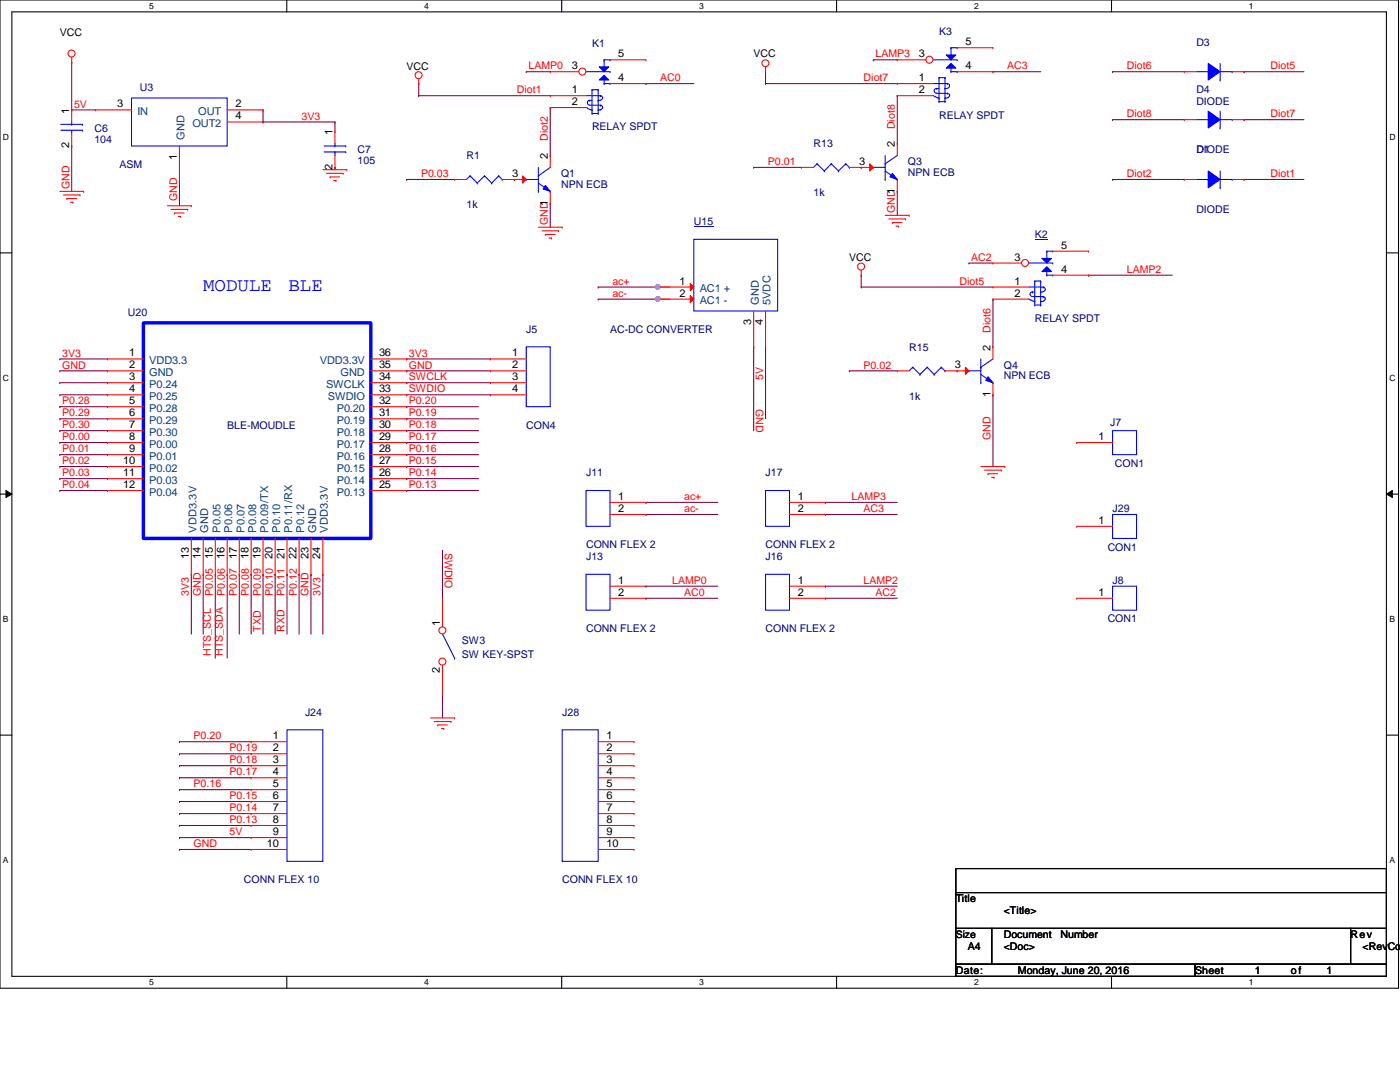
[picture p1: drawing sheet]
<svg xmlns="http://www.w3.org/2000/svg" width="279mm" height="216mm" viewBox="0 0 279 216" stroke-linecap="round" stroke-linejoin="round" font-family="sans-serif">
<path d="M0 0h279.1v197.2h-279.1zM2.4 2.4h274.3v192.4h-274.3z" fill="none" stroke="#000" stroke-width=".21"/>
<g fill="#fff">
<path d="M29.8 .3h.9v1.9h-.9z"/>
<path d="M29.8 195.1h.9v1.9h-.9z"/>
</g>
<path d="M57.2 0v2.4M57.2 194.8v2.4" fill="none" stroke="#000" stroke-width=".21"/>
<g fill="#fff">
<path d="M84.7 .3h.9v1.9h-.9z"/>
<path d="M84.7 195.1h.9v1.9h-.9z"/>
</g>
<path d="M112.1 0v2.4M112.1 194.8v2.4" fill="none" stroke="#000" stroke-width=".21"/>
<g fill="#fff">
<path d="M139.5 .3h1v1.9h-1z"/>
<path d="M139.5 195.1h1v1.9h-1z"/>
</g>
<path d="M167 0v2.4M167 194.8v2.4" fill="none" stroke="#000" stroke-width=".21"/>
<g fill="#fff">
<path d="M194.4 .3h.9v1.9h-.9z"/>
<path d="M194.4 195.1h.9v1.9h-.9z"/>
</g>
<path d="M221.8 0v2.4M221.8 194.8v2.4" fill="none" stroke="#000" stroke-width=".21"/>
<g fill="#fff">
<path d="M249.3 .3h.9v1.9h-.9z"/>
<path d="M249.3 195.1h.9v1.9h-.9z"/>
<path d="M.6 26.4h1.2v1.9h-1.2z"/>
<path d="M277.3 26.4h1.2v1.9h-1.2z"/>
<path d="M.6 74.5h1.2v1.9h-1.2z"/>
<path d="M277.3 74.5h1.2v1.9h-1.2z"/>
</g>
<path d="M0 50.5h2.4M276.7 50.5h2.4" fill="none" stroke="#000" stroke-width=".21"/>
<g fill="#fff">
<path d="M.6 122.6h1.1v1.9h-1.1z"/>
<path d="M277.3 122.6h1.1v1.9h-1.1z"/>
</g>
<path d="M0 98.6h2.4M276.7 98.6h2.4" fill="none" stroke="#000" stroke-width=".21"/>
<path d="M1.2 97.9l1.2 .7-1.2 .7zM276.7 98.6l1.2-.7v1.4z" fill="#000"/>
<path d="M1.2 97.9l1.2 .7-1.2 .7zM276.7 98.6l1.2-.7v1.4z" fill="none" stroke="#000" stroke-width=".2"/>
<g fill="#fff">
<path d="M.6 170.7h1.1v1.9h-1.1z"/>
<path d="M277.3 170.7h1.1v1.9h-1.1z"/>
</g>
<path d="M0 146.7h2.4M276.7 146.7h2.4" fill="none" stroke="#000" stroke-width=".21"/>
<g fill="none" stroke="#800040" stroke-width=".21">
<path d="M14.3 12.4h.1M14.3 12.4v9.5M83.6 16.7h.1M83.6 19.1h.1M83.6 16.7v2.4M83.6 19.1h26.2M105 14.3h.1M105 14.3h4.8M128.9 16.7h.1M128.9 16.7h9.6M14.3 29.1h.1M14.3 21.9h.1"/>
<path d="M14.3 29.1v9.1M14.3 21.9h4.8M35.8 36.3h.1M35.8 36.3v4.8M52.5 21.9h.1M52.5 24.3h.1M52.5 21.9v2.4M52.5 24.3h14.3M66.8 33.4h.1M66.8 24.3h.1M66.8 24.3v1.9M66.8 33.4v.5"/>
<path d="M81.2 35.8h.1M81.2 35.8h9.5M109.8 21.5h.1M109.8 21.5v9.5M109.8 40.6h.1M109.8 40.6v4.7M119.4 59.7h.1M119.4 59.7h11.9"/>
</g>
<circle cx="131.3" cy="59.6" r=".47" fill="#f0f"/>
<circle cx="131.3" cy="59.6" r=".47" fill="none" stroke="#f0f" stroke-width=".21"/>
<path d="M119.4 57.3h.1M119.4 57.3h11.9" fill="none" stroke="#800040" stroke-width=".21"/>
<circle cx="131.3" cy="57.3" r=".46" fill="#f0f"/>
<circle cx="131.3" cy="57.3" r=".46" fill="none" stroke="#f0f" stroke-width=".21"/>
<g fill="none" stroke="#800040" stroke-width=".21">
<path d="M152.8 14.3h.1M152.8 16.7h.1M152.8 14.3v2.4M152.8 16.7h26.3M174.3 11.9h.1M174.3 11.9h4.8M179.1 19.1h.1M179.1 19.1v9.5M198.2 14.3h.1M198.2 14.3h9.5M222 14.3h.1M222 14.3h14.3"/>
<path d="M248.3 14.3h.1M248.3 14.3h11.9M150.4 33.4h.1M150.4 33.4h9.5M179.1 38.2h.1M179.1 38.2v4.8M222 35.8h.1M222 23.9h.1M222 35.8h14.3M222 23.9h14.3M248.3 35.8h.1M248.3 23.9h.1"/>
<path d="M248.3 35.8h11.9M248.3 23.9h11.9M131.3 59.7h.1M131.3 57.3h.1M131.3 57.3h2.4M131.3 59.7h2.4M171.9 54.9h.1M171.9 57.3h.1M171.9 54.9v2.4M171.9 57.3h26.3M193.4 52.5h.1M193.4 52.5h4.8"/>
<path d="M198.2 59.7h.1M198.2 59.7v9.5M217.3 54.9h.1M217.3 54.9h16.7M11.9 78.8h.1M11.9 76.4h.1M11.9 74h.1M11.9 71.6h.1M11.9 74h9.6M11.9 71.6h9.6M11.9 76.4h9.6M11.9 78.8h9.6"/>
<path d="M81.2 71.6h.1M81.2 74h.1M81.2 76.4h.1M81.2 78.8h.1M81.2 74h16.7M81.2 71.6h16.7M81.2 76.4h16.7M81.2 78.8h16.7M150.4 69.2h.1M150.4 69.2v16.7M152.8 69.2h.1M152.8 69.2v14.4"/>
<path d="M169.5 74h.1M169.5 74h9.6M198.2 78.8h.1M198.2 78.8v14.3M11.9 97.9h.1M11.9 95.5h.1M11.9 93.1h.1M11.9 90.7h.1M11.9 88.3h.1M11.9 85.9h.1M11.9 83.6h.1M11.9 81.2h.1"/>
<path d="M11.9 81.2h9.6M11.9 83.6h9.6M11.9 85.9h9.6M11.9 88.3h9.6M11.9 90.7h9.6M11.9 93.1h9.6M11.9 95.5h9.6M11.9 97.9h9.6M81.2 81.2h.1M81.2 83.6h.1M81.2 85.9h.1M81.2 88.3h.1"/>
<path d="M81.2 90.7h.1M81.2 93.1h.1M81.2 95.5h.1M81.2 97.9h.1M81.2 81.2h14.3M81.2 83.6h14.3M81.2 85.9h14.3M81.2 88.3h14.3M81.2 90.7h14.3M81.2 93.1h14.3M81.2 95.5h14.3M81.2 97.9h14.3"/>
<path d="M38.2 114.6h.1M38.2 114.6v11.9M40.6 114.6h.1M40.6 114.6v11.9M43 114.6h.1M43 114.6v16.7M45.3 114.6h.1M45.3 114.6v16.7M47.8 114.6h.1M47.8 114.6v11.9M50.1 114.6h.1M50.1 114.6v11.9"/>
<path d="M52.5 114.6h.1M52.5 114.6v11.9M54.9 114.6h.1M54.9 114.6v11.9M57.3 114.6h.1M57.3 114.6v11.9M59.7 114.6h.1M59.7 114.6v11.9M62.1 114.6h.1M62.1 114.6v11.9M64.4 114.6h.1M64.4 114.6v11.9"/>
<path d="M88.3 109.8h.1M88.3 109.8v9.6M128.9 100.2h.1M128.9 102.7h.1M128.9 119.4h.1M128.9 117h.1M128.9 100.2h14.4M128.9 102.7h14.4M128.9 119.4h14.4M128.9 117h14.4M164.7 117h.1M164.7 119.4h.1"/>
<path d="M164.7 102.7h.1M164.7 100.2h.1M164.7 100.2h14.4M164.7 102.7h14.4M164.7 119.4h14.4M164.7 117h14.4M88.3 138.5h.1M88.3 138.5v4.8M35.8 157.6h.1M35.8 159.9h.1M35.8 150.4h.1M35.8 148h.1"/>
<path d="M35.8 155.2h.1M35.8 152.8h.1M35.8 157.6h14.3M35.8 159.9h14.3M35.8 150.4h14.3M35.8 148h14.3M35.8 155.2h14.3M35.8 152.8h14.3M35.8 169.5h.1M35.8 167.1h.1M35.8 162.3h.1M35.8 164.7h.1"/>
<path d="M35.8 169.5h14.3M35.8 167.1h14.3M35.8 162.3h14.3M35.8 164.7h14.3"/>
</g>
<g fill="none" stroke="#f00" stroke-width=".21">
<path d="M14.3 12.4h.1M14.3 11.4v1M83.6 16.7h.1M83.6 15.7v1M152.8 14.3h.1M152.8 13.3v1M11.9 38.2h4.8M12.7 38.9h3.3M13.3 39.6h.1M13.3 39.6h2M16 38.9h.1M16.7 38.2h.1"/>
<path d="M64.4 33.9h4.8M65.2 34.6h3.3M65.9 35.3h.1M65.9 35.3h1.9M66.6 36h.5M67.1 36h.1M68.5 34.6h.1M69.2 33.9h.1M14.1 40.3h.5M14.6 40.3h.1M33.4 41.1h4.8M34.1 41.8h3.4"/>
<path d="M34.8 42.5h.1M34.8 42.5h1.9M35.6 43.2h.4M36 43.2h.1M37.5 41.8h.1M38.2 41.1h.1M107.4 45.3h4.8M108.2 46.1h3.3M108.8 46.8h.1M108.8 46.8h2M109.6 47.5h.5M110.1 47.5h.1"/>
<path d="M111.5 46.1h.1M112.2 45.3h.1M171.9 54.9h.1M171.9 53.9v1M176.7 43h4.7M177.4 43.7h3.3M178.1 44.4h.1M178.1 44.4h1.9M178.8 45.1h.5M179.3 45.1h.1M180.7 43.7h.1M181.4 43h.1"/>
<path d="M179.1 74h.1M179.1 74h2.3M188.6 74h2.4M191 74h.1M195.7 93.1h4.8M196.5 93.8h3.3M197.2 94.5h.1M197.2 94.5h1.9M197.9 95.2h.5M198.4 95.2h.1M199.8 93.8h.1M200.5 93.1h.1"/>
<path d="M85.9 143.3h4.8M86.7 144h3.3M87.4 144.7h.1M87.4 144.7h1.9M88.1 145.4h.5M88.6 145.4h.1M90 144h.1M90.7 143.3h.1"/>
<circle cx="14.3" cy="10.7" r=".7"/>
<circle cx="83.5" cy="15" r=".7"/>
<circle cx="152.8" cy="12.6" r=".69"/>
<circle cx="171.9" cy="53.2" r=".7"/>
</g>
<path d="M190.8 173.3h85.9v4.8h-85.9zM190.8 178.1h85.9v7.2h-85.9zM190.8 185.3h7.1v7.1h-7.1zM190.8 192.4h47.7v2.4h-47.7zM197.9 185.3h71.6v7.1h-71.6zM238.5 192.4h38.2v2.4h-38.2zM269.5 185.3h7.2v7.1h-7.2z" fill="none" stroke="#000" stroke-width=".21"/>
<path d="M182.2 73.3h.1M182.2 73.3l-.8 .7M182.2 73.3l1.4 1.4M183.6 74.7h.1M185 73.3h.1M185 73.3l-1.4 1.4M185 73.3l1.4 1.4M186.4 74.7h.1M187.9 73.3h.1M187.9 73.3l-1.5 1.4M187.9 73.3l.7 .7M188.6 74h.1" fill="none" stroke="#00f" stroke-width=".21"/>
<path d="M189.8 12.7l1 .9h-2z" fill="#00f"/>
<path d="M189.8 12.7l1 .9h-2z" fill="none" stroke="#00f" stroke-width=".21"/>
<path d="M188.8 11h2l-1 .9z" fill="#00f"/>
<g fill="none" stroke="#00f" stroke-width=".21">
<path d="M186.2 19.1l.4 .2M186.2 11.9h4.8M186.2 16.7h2.9M186.7 19.3l.5 .2M186.9 17.7h.1M186.9 17.7a.45 .45 0 0 0-.5 .4 .45 .45 0 0 0 .5 .4M186.9 17.7h.5M186.9 18.6h2.2M187.2 19.6h.2M187.4 15.5h.1M187.4 19.6h.1M187.4 15.5v4.8"/>
<path d="M187.4 15.5h1.2M188.6 15.5h.1M188.6 17.7h.1M188.6 19.6h.1M188.6 15.5v4.8M188.6 17.7h.5M188.6 19.6h.5M188.8 11h2l-1 .9zM189.1 16.7h.1M189.1 18.6h.1M189.1 16.7l.4 .2v.2l-.4 .5M189.1 18.6l.4 .2a.49 .49 0 0 1-.4 .7"/>
<path d="M189.8 9.5h.1M189.8 14.3h.1M189.8 9.5v1.5M189.8 13.6v.7M189.8 9.5h1.2M189.8 14.3h1.2M191 11.9h.1M191 9.5h.1M191 14.3h.1M187.4 20.3h.1M187.4 20.3h1.2M188.6 20.3h.1"/>
</g>
<circle cx="185.5" cy="11.9" r=".7" fill="#fff"/>
<g fill="none" stroke="#f00" stroke-width=".21">
<path d="M179.1 11.9h.1M179.1 16.7h.1M179.1 19.1h.1M179.1 11.9h5.7M179.1 16.7h7.1M179.1 19.1h7.1M191 9.5h7.2M191 14.3h7.2M198.2 9.5h.1M198.2 14.3h.1M21.5 71.6h.1M21.5 74h.1"/>
<path d="M21.5 76.4h.1M21.5 78.8h.1M21.5 71.6h7.1M21.5 74h7.1M21.5 76.4h7.1M21.5 78.8h7.1M74 71.6h7.2M74 74h7.2M74 76.4h7.2M74 78.8h7.2M81.2 78.8h.1M81.2 76.4h.1"/>
<path d="M81.2 74h.1M81.2 71.6h.1M21.5 81.2h.1M21.5 83.6h.1M21.5 85.9h.1M21.5 88.3h.1M21.5 90.7h.1M21.5 93.1h.1M21.5 95.5h.1M21.5 97.9h.1M21.5 81.2h7.1M21.5 83.6h7.1"/>
<path d="M21.5 85.9h7.1M21.5 88.3h7.1M21.5 90.7h7.1M21.5 93.1h7.1M21.5 95.5h7.1M21.5 97.9h7.1M74 81.2h7.2M74 83.6h7.2M74 85.9h7.2M74 88.3h7.2M74 90.7h7.2M74 93.1h7.2"/>
<path d="M74 95.5h7.2M74 97.9h7.2M81.2 97.9h.1M81.2 95.5h.1M81.2 93.1h.1M81.2 90.7h.1M81.2 88.3h.1M81.2 85.9h.1M81.2 83.6h.1M81.2 81.2h.1M38.2 114.6h.1M38.2 107.4v7.2"/>
<path d="M40.6 114.6h.1M40.6 107.4v7.2M43 114.6h.1M43 107.4v7.2M45.3 114.6h.1M45.3 107.4v7.2M47.8 114.6h.1M47.8 107.4v7.2M50.1 114.6h.1M50.1 107.4v7.2M52.5 114.6h.1M52.5 107.4v7.2"/>
<path d="M54.9 114.6h.1M54.9 107.4v7.2M57.3 114.6h.1M57.3 107.4v7.2M59.7 114.6h.1M59.7 107.4v7.2M62.1 114.6h.1M62.1 107.4v7.2M64.4 114.6h.1M64.4 107.4v7.2M121.8 117h7.1M121.8 119.4h7.1"/>
<path d="M128.9 117h.1M128.9 119.4h.1M214.9 105h.1M214.9 105h7.1"/>
<circle cx="185.5" cy="11.9" r=".7"/>
</g>
<path d="M28.6 64.4h45.4v43h-45.4z" fill="none" stroke="#00f" stroke-width=".68"/>
<path d="M238.8 35.8h2.3M241.1 35.8h.1M243.5 37.5h.1M243.5 34.1v3.4M243.5 35.8h2.4M245.9 35.8h.1M117 114.6h4.8v7.2h-4.8zM222 102.7h4.8v4.7h-4.8z" fill="none" stroke="#00f" stroke-width=".21"/>
<path d="M241.1 34.1l2.4 1.7-2.4 1.7z" fill-rule="evenodd" fill="#00f"/>
<path d="M64.7 30.3h4.3M64.7 29.1h4.3M66.8 29.1h.1M66.8 30.3h.1M66.8 28.6v.5M66.8 30.3v.7M69 30.3h.1M69 29.1h.1M241.1 34.1l2.4 1.7-2.4 1.7z" fill="none" stroke="#00f" stroke-width=".21"/>
<path d="M66.8 26.2h.1M66.8 33.4h.1M66.8 26.2v2.4M66.8 31v2.4M236.3 35.8h.1M236.3 35.8h2.5M245.9 35.8h2.4M248.3 35.8h.1" fill="none" stroke="#f00" stroke-width=".21"/>
<path d="M208.9 53.2l.9 1h-1.9z" fill="#00f"/>
<path d="M208.9 53.2l.9 1h-1.9z" fill="none" stroke="#00f" stroke-width=".21"/>
<path d="M207.9 51.6h1.9l-.9 .9z" fill="#00f"/>
<g fill="none" stroke="#00f" stroke-width=".21">
<path d="M205.3 59.7l.4 .2M205.3 52.5h4.8M205.3 57.3h2.9M205.8 59.9l.4 .2M206 58.3h.1M206 58.3a.45 .45 0 0 0-.4 .4 .45 .45 0 0 0 .4 .4M206 58.3h.5M206 59.2h2.2M206.5 56.1h.1M206.5 56.1v4.8M206.5 56.1h1.2M207.7 56.1h.1"/>
<path d="M207.7 58.3h.1M207.7 56.1v4.8M207.7 58.3h.5M207.9 51.6h1.9l-.9 .9zM208.2 57.3h.1M208.2 59.2h.1M208.2 57.3a.45 .45 0 0 1 .4 .4 .45 .45 0 0 1-.4 .5M208.2 59.2a.45 .45 0 0 1 .4 .4 .45 .45 0 0 1-.4 .5M208.9 50.1h.1M208.9 54.9h.1M208.9 50.1v1.5M208.9 54.2v.7"/>
<path d="M208.9 50.1h1.2M208.9 54.9h1.2M210.1 52.5h.1M210.1 50.1h.1M210.1 54.9h.1M206.3 60.2h.2M206.5 60.9h.1M206.5 60.2h.1M206.5 60.9h1.2M207.7 60.9h.1M207.7 60.2h.1M207.7 60.2h.5"/>
</g>
<path d="M206.5 47.8h2.6" fill="none" stroke="#000080" stroke-width=".2"/>
<circle cx="204.6" cy="52.5" r=".7" fill="#fff"/>
<g fill="none" stroke="#f00" stroke-width=".21">
<path d="M198.2 52.5h.1M198.2 57.3h.1M198.2 59.7h.1M198.2 52.5h5.7M198.2 57.3h7.1M198.2 59.7h7.1M210.1 50.1h7.2M210.1 54.9h7.2M217.3 50.1h.1M217.3 54.9h.1"/>
<circle cx="204.6" cy="52.5" r=".7"/>
</g>
<path d="M178.1 34.6l1 1.2-1.5-.5z" fill="#00f"/>
<path d="M174.3 33.4h.1M174.3 33.4h2.4M176.7 32.7h.1M176.7 35.8h.1M176.7 34.1l2.4 1.7M176.7 31v4.8M178.1 34.6l1 1.2-1.5-.5zM179.1 35.8h.1M179.1 31l-2.4 1.7" fill="none" stroke="#00f" stroke-width=".21"/>
<path d="M179.1 38.2h.1M179.1 28.6h.1M179.1 28.6v2.4M179.1 35.8v2.4" fill="none" stroke="#f00" stroke-width=".21"/>
<path d="M173.6 32.7l.7 .7-.7 .7z" fill="#f00"/>
<path d="M90.7 35.8h.1M90.7 35.8h2.4M100.2 35.8h2.5M102.7 35.8h.1M171.9 33.4h.1M171.9 33.4h2.4M173.6 32.7l.7 .7-.7 .7zM214.9 88.3h.1M214.9 88.3h7.1" fill="none" stroke="#f00" stroke-width=".21"/>
<g fill="none" stroke="#00f" stroke-width=".21">
<path d="M93.8 35.1h.1M93.8 35.1l-.7 .7M93.8 35.1l1.4 1.4M95.2 36.5h.1M96.7 35.1h.1M96.7 35.1l-1.5 1.4M96.7 35.1l1.4 1.4M98.1 36.5h.1M99.5 35.1h.1M99.5 35.1l-1.4 1.4M99.5 35.1l.7 .7M100.2 35.8h.1"/>
<path d="M138.5 47.8h16.7v14.3h-16.7zM222 85.9h4.8v4.8h-4.8z"/>
</g>
<path d="M138.5 45.2h3.9" fill="none" stroke="#000080" stroke-width=".2"/>
<path d="M137.8 56.6l.7 .7-.7 .7z" fill="#f00"/>
<path d="M131.3 57.3h.1M131.3 57.3h7.2M137.8 56.6l.7 .7-.7 .7z" fill="none" stroke="#f00" stroke-width=".21"/>
<path d="M137.8 59l.7 .7-.7 .7z" fill="#f00"/>
<path d="M131.3 59.7h.1M131.3 59.7h7.2M137.8 59l.7 .7-.7 .7zM150.4 69.2h.1M150.4 62.1v7.1M152.8 69.2h.1M152.8 62.1v7.1M214.9 119.4h.1M214.9 119.4h7.1" fill="none" stroke="#f00" stroke-width=".21"/>
<path d="M222 117h4.8v4.8h-4.8z" fill="none" stroke="#00f" stroke-width=".21"/>
<path d="M197.2 75.2l1 1.2-1.5-.5z" fill="#00f"/>
<path d="M193.4 74h.1M193.4 74h2.3M195.7 73.3h.1M195.7 76.4h.1M195.7 74.7l2.5 1.7M195.7 71.6v4.8M197.2 75.2l1 1.2-1.5-.5zM198.2 76.4h.1M198.2 71.6l-2.5 1.7" fill="none" stroke="#00f" stroke-width=".21"/>
<path d="M198.2 78.8h.1M198.2 69.2h.1M198.2 69.2v2.4M198.2 76.4v2.4" fill="none" stroke="#f00" stroke-width=".21"/>
<path d="M192.7 73.3l.7 .7-.7 .7z" fill="#f00"/>
<path d="M191 74h.1M191 74h2.4M192.7 73.3l.7 .7-.7 .7z" fill="none" stroke="#f00" stroke-width=".21"/>
<path d="M119.6 16l1-1 .9 1z" fill="#00f"/>
<path d="M119.6 16l1-1 .9 1z" fill="none" stroke="#00f" stroke-width=".21"/>
<path d="M119.6 13.3h1.9l-.9 1z" fill="#00f"/>
<g fill="none" stroke="#00f" stroke-width=".21">
<path d="M117 14.3h4.8M117 19.1h2.8M118.2 17.9h.1M118.2 17.9v4.7M118.2 17.9h1.2M119.4 17.9h.1M119.4 17.9v4.7M119.6 13.3h1.9l-.9 1zM119.8 19.1h.1M119.8 19.1a.45 .45 0 0 1 .5 .5 .45 .45 0 0 1-.5 .4M120.6 11.9h.1M120.6 16.7h.1"/>
<path d="M120.6 11.9v1.4M120.6 16v.7M120.6 11.9h1.2M120.6 16.7h1.2M121.8 14.3h.1M121.8 11.9h.1M121.8 16.7h.1M117 21.5l.3 .2M117.5 21.7l.4 .1M117.7 20h.1M117.7 20a.47 .47 0 0 0-.5 .5 .47 .47 0 0 0 .4 .5M117.7 20h.5"/>
<path d="M117.7 21h2.1M117.9 21.9h.3M118.2 22.6h.1M118.2 21.9h.1M118.2 22.6h1.2M119.4 22.6h.1M119.4 20h.1M119.4 21.9h.1M119.4 20h.4M119.4 21.9h.4M119.8 21h.1M119.8 21a.45 .45 0 0 1 .5 .5 .45 .45 0 0 1-.5 .4"/>
</g>
<circle cx="116.2" cy="14.3" r=".7" fill="#fff"/>
<g fill="none" stroke="#f00" stroke-width=".21">
<path d="M109.8 14.3h.1M109.8 19.1h.1M109.8 14.3h5.7M109.8 19.1h7.2M121.8 11.9h7.1M121.8 16.7h7.1M128.9 11.9h.1M128.9 16.7h.1M109.8 21.5h.1M109.8 21.5h7.2"/>
<circle cx="116.2" cy="14.3" r=".7"/>
</g>
<path d="M88.3 126.5l2.4 4.8M90.7 131.3h.1" fill="none" stroke="#00f" stroke-width=".21"/>
<circle cx="88.3" cy="125.8" r=".7" fill="#fff"/>
<g fill="none" stroke="#f00" stroke-width=".21">
<path d="M88.3 119.4h.1M88.3 119.4v5.7"/>
<circle cx="88.3" cy="125.8" r=".7"/>
</g>
<circle cx="88.3" cy="132" r=".7" fill="#fff"/>
<g fill="none" stroke="#f00" stroke-width=".21">
<path d="M88.3 138.5h.1M88.3 132.8v5.7"/>
<circle cx="88.3" cy="132" r=".7"/>
</g>
<path d="M238.8 14.3h2.3M241.1 14.3h.1M243.5 16h.1M243.5 12.7v3.3M243.5 14.3h2.4M245.9 14.3h.1" fill="none" stroke="#00f" stroke-width=".21"/>
<path d="M241.1 12.7l2.4 1.6-2.4 1.7z" fill-rule="evenodd" fill="#00f"/>
<g fill="none" stroke="#00f" stroke-width=".21">
<path d="M26.2 19.6h19.1v9.5h-19.1zM241.1 12.7l2.4 1.6-2.4 1.7zM163.1 32.7h.1M163.1 32.7l-.8 .7M163.1 32.7l1.4 1.4M164.5 34.1h.1M165.9 32.7h.1M165.9 32.7l-1.4 1.4M165.9 32.7l1.4 1.4M167.3 34.1h.1M168.8 32.7h.1M168.8 32.7l-1.5 1.4"/>
<path d="M168.8 32.7l.7 .7M169.5 33.4h.1M105 69.2h4.8v12h-4.8zM117 97.9h4.8v7.1h-4.8zM152.8 114.6h4.8v7.2h-4.8zM112.2 145.6h7.2v26.3h-7.2z"/>
</g>
<g fill="none" stroke="#f00" stroke-width=".21">
<path d="M236.3 14.3h.1M236.3 14.3h2.5M245.9 14.3h2.4M248.3 14.3h.1M19.1 21.9h.1M19.1 21.9h7.1M35.8 36.3h.1M35.8 29.1v7.2M45.3 21.9h7.2M45.3 24.3h7.2M52.5 21.9h.1M52.5 24.3h.1"/>
<path d="M159.9 33.4h.1M159.9 33.4h2.4M169.5 33.4h2.4M171.9 33.4h.1M97.9 71.6h.1M97.9 74h.1M97.9 76.4h.1M97.9 78.8h.1M97.9 71.6h7.1M97.9 74h7.1M97.9 76.4h7.1M97.9 78.8h7.1"/>
<path d="M121.8 100.2h7.1M121.8 102.7h7.1M128.9 100.2h.1M128.9 102.7h.1M157.6 117h7.1M157.6 119.4h7.1M164.7 117h.1M164.7 119.4h.1M119.4 148h7.1M119.4 150.4h7.1M119.4 155.2h7.1M119.4 159.9h7.1"/>
<path d="M119.4 152.8h7.1M119.4 157.6h7.1M126.5 148h.1M126.5 150.4h.1M126.5 155.2h.1M126.5 159.9h.1M126.5 152.8h.1M126.5 157.6h.1M119.4 164.7h7.1M119.4 169.5h7.1M119.4 162.3h7.1M119.4 167.1h7.1"/>
<path d="M126.5 164.7h.1M126.5 169.5h.1M126.5 162.3h.1M126.5 167.1h.1"/>
</g>
<path d="M108.8 37l1 1.2-1.4-.5z" fill="#00f"/>
<path d="M105 35.8h.1M105 35.8h2.4M107.4 35.1h.1M107.4 38.2h.1M107.4 36.5l2.4 1.7M107.4 33.4v4.8M108.8 37l1 1.2-1.4-.5zM109.8 38.2h.1M109.8 33.4l-2.4 1.7" fill="none" stroke="#00f" stroke-width=".21"/>
<path d="M109.8 31h.1M109.8 31v2.4M109.8 38.2v2.4M109.8 40.6h.1" fill="none" stroke="#f00" stroke-width=".21"/>
<path d="M104.3 35.1l.7 .7-.7 .7z" fill="#f00"/>
<path d="M102.7 35.8h.1M102.7 35.8h2.3M104.3 35.1l.7 .7-.7 .7z" fill="none" stroke="#f00" stroke-width=".21"/>
<path d="M238.8 23.9h2.3M241.1 23.9h.1M243.5 25.5h.1M243.5 22.2v3.3M243.5 23.9h2.4M245.9 23.9h.1" fill="none" stroke="#00f" stroke-width=".21"/>
<path d="M241.1 22.2l2.4 1.7-2.4 1.6z" fill-rule="evenodd" fill="#00f"/>
<path d="M12.1 26h4.4M12.1 24.8h4.4M14.3 24.8h.1M14.3 26h.1M14.3 24.3v.5M14.3 26v.7M16.5 26h.1M16.5 24.8h.1M241.1 22.2l2.4 1.7-2.4 1.6zM152.8 97.9h4.8v7.1h-4.8zM57.3 145.6h7.1v26.3h-7.1z" fill="none" stroke="#00f" stroke-width=".21"/>
<g fill="none" stroke="#f00" stroke-width=".21">
<path d="M14.3 21.9h.1M14.3 29.1h.1M14.3 21.9v2.4M14.3 26.7v2.4M236.3 23.9h.1M236.3 23.9h2.5M245.9 23.9h2.4M248.3 23.9h.1M157.6 100.2h7.1M157.6 102.7h7.1M164.7 100.2h.1M164.7 102.7h.1"/>
<path d="M50.1 148h.1M50.1 150.4h.1M50.1 155.2h.1M50.1 159.9h.1M50.1 152.8h.1M50.1 157.6h.1M50.1 148h7.2M50.1 150.4h7.2M50.1 155.2h7.2M50.1 159.9h7.2M50.1 152.8h7.2M50.1 157.6h7.2"/>
<path d="M50.1 164.7h.1M50.1 169.5h.1M50.1 162.3h.1M50.1 167.1h.1M50.1 164.7h7.2M50.1 169.5h7.2M50.1 162.3h7.2M50.1 167.1h7.2"/>
</g>
<circle cx="131.3" cy="59.6" r=".47" fill="#f0f"/>
<circle cx="131.3" cy="59.6" r=".47" fill="none" stroke="#f0f" stroke-width=".21"/>
<circle cx="131.3" cy="57.3" r=".46" fill="#f0f"/>
<circle cx="131.3" cy="57.3" r=".46" fill="none" stroke="#f0f" stroke-width=".21"/>
<g font-size="3.8" fill="#00f">
<text x="40.6" y="58">MODULE</text>
<text x="57.6" y="58">BLE</text>
</g>
<g font-size="2.2">
<text x="123.4" y="11.4">5</text>
<text x="183.4" y="11.4">3</text>
<text x="192.7" y="9">5</text>
<text x="114.1" y="13.8">3</text>
<text x="123.4" y="16.2">4</text>
<text x="183.4" y="16.2">1</text>
<text x="192.7" y="13.8">4</text>
<text x="13.8" y="22.7" transform="rotate(-90 13.8 22.7)">1</text>
<text x="23.4" y="21.4">3</text>
<text x="47" y="21.4">2</text>
<text x="47" y="23.8">4</text>
<text x="114.1" y="18.6">1</text>
<text x="114.1" y="21">2</text>
<text x="183.4" y="18.6">2</text>
<text x="13.8" y="29.6" transform="rotate(-90 13.8 29.6)">2</text>
<text x="66.3" y="27" transform="rotate(-90 66.3 27)">1</text>
<text x="178.6" y="29.4" transform="rotate(-90 178.6 29.4)">2</text>
<text x="35.3" y="32" transform="rotate(-90 35.3 32)">1</text>
<text x="66.3" y="33.9" transform="rotate(-90 66.3 33.9)">2</text>
<text x="102.2" y="35.3">3</text>
<text x="109.3" y="31.7" transform="rotate(-90 109.3 31.7)">2</text>
<text x="171.4" y="32.9">3</text>
<text x="202.5" y="52">3</text>
<text x="211.8" y="49.6">5</text>
<text x="135.6" y="56.8">1</text>
<text x="135.6" y="59.2">2</text>
<text x="202.5" y="56.8">1</text>
<text x="202.5" y="59.2">2</text>
<text x="211.8" y="54.4">4</text>
<text x="149.9" y="64.9" transform="rotate(-90 149.9 64.9)">3</text>
<text x="152.3" y="64.9" transform="rotate(-90 152.3 64.9)">4</text>
<text x="25.8" y="71.1">1</text>
<text x="75.6" y="71.1">36</text>
<text x="102.2" y="71.1">1</text>
<text x="197.7" y="70" transform="rotate(-90 197.7 70)">2</text>
<text x="25.8" y="73.5">2</text>
<text x="25.8" y="75.9">3</text>
<text x="75.6" y="75.9">34</text>
<text x="75.6" y="73.5">35</text>
<text x="102.2" y="73.5">2</text>
<text x="102.2" y="75.9">3</text>
<text x="190.5" y="73.5">3</text>
<text x="25.8" y="78.3">4</text>
<text x="25.8" y="80.6">5</text>
<text x="25.8" y="83.1">6</text>
<text x="75.6" y="83.1">31</text>
<text x="75.6" y="80.6">32</text>
<text x="75.6" y="78.3">33</text>
<text x="102.2" y="78.3">4</text>
<text x="197.7" y="79.2" transform="rotate(-90 197.7 79.2)">1</text>
<text x="25.8" y="85.4">7</text>
<text x="25.8" y="87.8">8</text>
<text x="75.6" y="87.8">29</text>
<text x="75.6" y="85.4">30</text>
<text x="219.2" y="87.8">1</text>
<text x="24.6" y="92.6">10</text>
<text x="24.6" y="95">11</text>
<text x="25.8" y="90.2">9</text>
<text x="75.6" y="95">26</text>
<text x="75.6" y="92.6">27</text>
<text x="75.6" y="90.2">28</text>
<text x="24.6" y="97.4">12</text>
<text x="75.6" y="97.4">25</text>
<text x="123.4" y="99.7">1</text>
<text x="159.2" y="99.7">1</text>
<text x="123.4" y="102.2">2</text>
<text x="159.2" y="102.2">2</text>
<text x="219.2" y="104.5">1</text>
<text x="37.7" y="111.5" transform="rotate(-90 37.7 111.5)">13</text>
<text x="40" y="111.5" transform="rotate(-90 40 111.5)">14</text>
<text x="42.5" y="111.5" transform="rotate(-90 42.5 111.5)">15</text>
<text x="44.8" y="111.5" transform="rotate(-90 44.8 111.5)">16</text>
<text x="47.2" y="111.5" transform="rotate(-90 47.2 111.5)">17</text>
<text x="49.6" y="111.5" transform="rotate(-90 49.6 111.5)">18</text>
<text x="52" y="111.5" transform="rotate(-90 52 111.5)">19</text>
<text x="54.4" y="111.5" transform="rotate(-90 54.4 111.5)">20</text>
<text x="56.8" y="111.5" transform="rotate(-90 56.8 111.5)">21</text>
<text x="59.2" y="111.5" transform="rotate(-90 59.2 111.5)">22</text>
<text x="61.6" y="111.5" transform="rotate(-90 61.6 111.5)">23</text>
<text x="63.9" y="111.5" transform="rotate(-90 63.9 111.5)">24</text>
<text x="123.4" y="116.5">1</text>
<text x="123.4" y="118.9">2</text>
<text x="159.2" y="116.5">1</text>
<text x="159.2" y="118.9">2</text>
<text x="219.2" y="118.9">1</text>
<text x="87.8" y="124.9" transform="rotate(-90 87.8 124.9)">1</text>
<text x="87.8" y="134.2" transform="rotate(-90 87.8 134.2)">2</text>
<text x="54.4" y="147.5">1</text>
<text x="54.4" y="149.9">2</text>
<text x="121" y="147.5">1</text>
<text x="121" y="149.9">2</text>
<text x="54.4" y="154.7">4</text>
<text x="54.4" y="152.3">3</text>
<text x="121" y="154.7">4</text>
<text x="121" y="152.3">3</text>
<text x="54.4" y="159.4">6</text>
<text x="54.4" y="157.1">5</text>
<text x="54.4" y="161.8">7</text>
<text x="121" y="159.4">6</text>
<text x="121" y="157.1">5</text>
<text x="121" y="161.8">7</text>
<text x="54.4" y="164.2">8</text>
<text x="54.4" y="166.6">9</text>
<text x="121" y="164.2">8</text>
<text x="121" y="166.6">9</text>
<text x="53.3" y="169">10</text>
<text x="121" y="169">10</text>
</g>
<g font-size="2.2" fill="#004080">
<text x="27.4" y="22.9">IN</text>
<text x="39.6" y="22.9">OUT</text>
<text x="36.8" y="27.9" transform="rotate(-90 36.8 27.9)">GND</text>
<text x="38.4" y="25.4">OUT2</text>
<text x="139.7" y="58.3">AC1 +</text>
<text x="139.7" y="60.7">AC1 -</text>
<text x="151.4" y="60.9" transform="rotate(-90 151.4 60.9)">GND</text>
<text x="153.8" y="60.9" transform="rotate(-90 153.8 60.9)">5VDC</text>
<text x="29.8" y="72.6">VDD3.3</text>
<text x="29.8" y="75">GND</text>
<text x="29.8" y="77.4">P0.24</text>
<text x="63.8" y="72.6">VDD3.3V</text>
<text x="65.1" y="77.4">SWCLK</text>
<text x="68" y="75">GND</text>
<text x="29.8" y="79.8">P0.25</text>
<text x="29.8" y="82.2">P0.28</text>
<text x="65.4" y="79.8">SWDIO</text>
<text x="67.2" y="82.2">P0.20</text>
<text x="29.8" y="84.6">P0.29</text>
<text x="29.8" y="87">P0.30</text>
<text x="29.8" y="89.3">P0.00</text>
<text x="67.2" y="89.3">P0.17</text>
<text x="67.2" y="87">P0.18</text>
<text x="67.2" y="84.6">P0.19</text>
<text x="29.8" y="91.7">P0.01</text>
<text x="29.8" y="94.1">P0.02</text>
<text x="67.2" y="94.1">P0.15</text>
<text x="67.2" y="91.7">P0.16</text>
<text x="29.8" y="96.5">P0.03</text>
<text x="29.8" y="98.9">P0.04</text>
<text x="67.2" y="98.9">P0.13</text>
<text x="67.2" y="96.5">P0.14</text>
<text x="39.2" y="106.3" transform="rotate(-90 39.2 106.3)">VDD3.3V</text>
<text x="41.6" y="106.3" transform="rotate(-90 41.6 106.3)">GND</text>
<text x="44" y="106.3" transform="rotate(-90 44 106.3)">P0.05</text>
<text x="46.4" y="106.3" transform="rotate(-90 46.4 106.3)">P0.06</text>
<text x="48.8" y="106.3" transform="rotate(-90 48.8 106.3)">P0.07</text>
<text x="51.1" y="106.3" transform="rotate(-90 51.1 106.3)">P0.08</text>
<text x="53.5" y="106.3" transform="rotate(-90 53.5 106.3)">P0.09/TX</text>
<text x="55.9" y="106.3" transform="rotate(-90 55.9 106.3)">P0.10</text>
<text x="58.3" y="106.3" transform="rotate(-90 58.3 106.3)">P0.11/RX</text>
<text x="60.7" y="106.3" transform="rotate(-90 60.7 106.3)">P0.12</text>
<text x="63.1" y="106.3" transform="rotate(-90 63.1 106.3)">GND</text>
<text x="65.4" y="106.3" transform="rotate(-90 65.4 106.3)">VDD3.3V</text>
</g>
<g font-size="2.1">
<text x="11.9" y="7.2">VCC</text>
<text x="150.4" y="11.5">VCC</text>
<text x="81.2" y="13.9">VCC</text>
<text x="169.5" y="52.1">VCC</text>
<text x="190.8" y="180">Title</text>
<text x="200.3" y="182.4">&lt;Title&gt;</text>
<text x="190.8" y="187.2">Size</text>
<text x="193.1" y="189.6">A4</text>
<text x="200.3" y="187.2">Document</text>
<text x="200.3" y="189.6">&lt;Doc&gt;</text>
<text x="211.7" y="187.2">Number</text>
<text x="269.5" y="187.2">Rev</text>
<text x="271.9" y="189.6">&lt;RevCod</text>
<text x="190.8" y="194.4">Date:</text>
<text x="203.2" y="194.4">Monday, June 20, 2016</text>
<text x="238.5" y="194.4">Sheet</text>
<text x="250.4" y="194.4">1</text>
<text x="257.6" y="194.4">of</text>
<text x="264.8" y="194.4">1</text>
</g>
<g font-size="2.1" fill="#000080">
<text x="118.2" y="9.3">K1</text>
<text x="187.4" y="6.9">K3</text>
<text x="238.8" y="9.1">D3</text>
<text x="27.9" y="18.2">U3</text>
<text x="187.4" y="23.7">RELAY SPDT</text>
<text x="238.8" y="21">DIODE</text>
<text x="238.8" y="18.6">D4</text>
<text x="18.8" y="26.3">C6</text>
<text x="18.8" y="28.4">104</text>
<text x="118.2" y="26">RELAY SPDT</text>
<text x="162.3" y="29.4">R13</text>
<text x="23.9" y="33.4">ASM</text>
<text x="71.4" y="30.6">C7</text>
<text x="71.4" y="32.7">105</text>
<text x="93.1" y="31.8">R1</text>
<text x="112" y="35.3">Q1</text>
<text x="181.2" y="33">Q3</text>
<text x="181.2" y="35.1">NPN ECB</text>
<text x="238.8" y="30.6">D1</text>
<text x="238.8" y="30.6">DIODE</text>
<text x="93.1" y="41.6">1k</text>
<text x="112" y="37.5">NPN ECB</text>
<text x="162.3" y="39.2">1k</text>
<text x="138.5" y="44.9">U15</text>
<text x="206.5" y="47.5">K2</text>
<text x="238.8" y="42.5">DIODE</text>
<text x="25.5" y="63">U20</text>
<text x="206.5" y="64.3">RELAY SPDT</text>
<text x="105" y="66.4">J5</text>
<text x="121.8" y="66.4">AC-DC CONVERTER</text>
<text x="181.4" y="70">R15</text>
<text x="200.3" y="73.6">Q4</text>
<text x="200.3" y="75.7">NPN ECB</text>
<text x="181.4" y="79.8">1k</text>
<text x="45.3" y="85.5">BLE-MOUDLE</text>
<text x="105" y="85.5">CON4</text>
<text x="221.6" y="85">J7</text>
<text x="117" y="95">J11</text>
<text x="152.8" y="95">J17</text>
<text x="222.5" y="93.1">CON1</text>
<text x="222" y="102.2">J29</text>
<text x="117" y="111.8">J13</text>
<text x="117" y="109.4">CONN FLEX 2</text>
<text x="152.8" y="111.8">J16</text>
<text x="152.8" y="109.4">CONN FLEX 2</text>
<text x="221.1" y="109.9">CON1</text>
<text x="222" y="116.5">J8</text>
<text x="221.1" y="124.2">CON1</text>
<text x="92.2" y="128.5">SW3</text>
<text x="92.2" y="131.3">SW KEY-SPST</text>
<text x="117" y="126.1">CONN FLEX 2</text>
<text x="152.8" y="126.1">CONN FLEX 2</text>
<text x="60.9" y="142.8">J24</text>
<text x="112.2" y="142.8">J28</text>
<text x="48.7" y="176.2">CONN FLEX 10</text>
<text x="112.2" y="176.2">CONN FLEX 10</text>
</g>
<g font-size="2.1" fill="#f00">
<text x="174.8" y="11.5">LAMP3</text>
<text x="105.5" y="13.8">LAMP0</text>
<text x="131.8" y="16.2">AC0</text>
<text x="172.3" y="16.2">Diot7</text>
<text x="201" y="13.8">AC3</text>
<text x="224.9" y="13.8">Diot6</text>
<text x="253.5" y="13.8">Diot5</text>
<text x="14.8" y="21.5">5V</text>
<text x="60.2" y="23.9">3V3</text>
<text x="103.1" y="18.6">Diot1</text>
<text x="224.9" y="23.4">Diot8</text>
<text x="253.5" y="23.4">Diot7</text>
<text x="109.3" y="28.2" transform="rotate(-90 109.3 28.2)">Diot2</text>
<text x="178.6" y="25.8" transform="rotate(-90 178.6 25.8)">Diot8</text>
<text x="84" y="35.3">P0.03</text>
<text x="153.2" y="32.9">P0.01</text>
<text x="224.9" y="35.3">Diot2</text>
<text x="253.5" y="35.3">Diot1</text>
<text x="13.8" y="37.7" transform="rotate(-90 13.8 37.7)">GND</text>
<text x="35.3" y="40.1" transform="rotate(-90 35.3 40.1)">GND</text>
<text x="109.3" y="44.9" transform="rotate(-90 109.3 44.9)">GND1</text>
<text x="178.6" y="42.5" transform="rotate(-90 178.6 42.5)">GND1</text>
<text x="193.8" y="52">AC2</text>
<text x="122.2" y="59.2">ac-</text>
<text x="122.2" y="56.8">ac+</text>
<text x="191.5" y="56.8">Diot5</text>
<text x="224.9" y="54.4">LAMP2</text>
<text x="12.4" y="71.2">3V3</text>
<text x="81.6" y="71.2">3V3</text>
<text x="197.7" y="66.4" transform="rotate(-90 197.7 66.4)">Diot6</text>
<text x="12.4" y="73.5">GND</text>
<text x="81.6" y="73.5">GND</text>
<text x="81.6" y="75.9">SWCLK</text>
<text x="152.3" y="75.9" transform="rotate(-90 152.3 75.9)">5V</text>
<text x="172.3" y="73.5">P0.02</text>
<text x="12.4" y="83.1">P0.29</text>
<text x="12.4" y="80.7">P0.28</text>
<text x="81.6" y="78.3">SWDIO</text>
<text x="81.6" y="80.7">P0.20</text>
<text x="81.6" y="83.1">P0.19</text>
<text x="150.9" y="81.6" transform="rotate(90 150.9 81.6)">GND</text>
<text x="12.4" y="87.8">P0.00</text>
<text x="12.4" y="85.5">P0.30</text>
<text x="81.6" y="85.5">P0.18</text>
<text x="81.6" y="87.8">P0.17</text>
<text x="197.7" y="87.8" transform="rotate(-90 197.7 87.8)">GND</text>
<text x="12.4" y="95">P0.03</text>
<text x="12.4" y="92.6">P0.02</text>
<text x="12.4" y="90.3">P0.01</text>
<text x="81.6" y="90.3">P0.16</text>
<text x="81.6" y="92.6">P0.15</text>
<text x="81.6" y="95">P0.14</text>
<text x="12.4" y="97.4">P0.04</text>
<text x="81.6" y="97.4">P0.13</text>
<text x="136.5" y="99.8">ac+</text>
<text x="170" y="99.8">LAMP3</text>
<text x="136.5" y="102.2">ac-</text>
<text x="172.3" y="102.2">AC3</text>
<text x="88.8" y="110.3" transform="rotate(90 88.8 110.3)">SWDIO</text>
<text x="37.7" y="118.9" transform="rotate(-90 37.7 118.9)">3V3</text>
<text x="40.1" y="118.9" transform="rotate(-90 40.1 118.9)">GND</text>
<text x="42.5" y="118.9" transform="rotate(-90 42.5 118.9)">P0.05</text>
<text x="44.9" y="118.9" transform="rotate(-90 44.9 118.9)">P0.06</text>
<text x="47.3" y="118.9" transform="rotate(-90 47.3 118.9)">P0.07</text>
<text x="49.7" y="118.9" transform="rotate(-90 49.7 118.9)">P0.08</text>
<text x="52" y="118.9" transform="rotate(-90 52 118.9)">P0.09</text>
<text x="54.4" y="118.9" transform="rotate(-90 54.4 118.9)">P0.10</text>
<text x="56.8" y="118.9" transform="rotate(-90 56.8 118.9)">P0.11</text>
<text x="59.2" y="118.9" transform="rotate(-90 59.2 118.9)">P0.12</text>
<text x="61.6" y="118.9" transform="rotate(-90 61.6 118.9)">GND</text>
<text x="64" y="118.9" transform="rotate(-90 64 118.9)">3V3</text>
<text x="134.2" y="116.5">LAMP0</text>
<text x="136.5" y="118.9">AC0</text>
<text x="172.3" y="116.5">LAMP2</text>
<text x="174.8" y="118.9">AC2</text>
<text x="42.1" y="130.9" transform="rotate(-90 42.1 130.9)">HTS_SCL</text>
<text x="44.4" y="130.9" transform="rotate(-90 44.4 130.9)">HTS_SDA</text>
<text x="52" y="126.1" transform="rotate(-90 52 126.1)">TXD</text>
<text x="56.8" y="126.1" transform="rotate(-90 56.8 126.1)">RXD</text>
<text x="38.7" y="147.5">P0.20</text>
<text x="45.8" y="149.9">P0.19</text>
<text x="45.8" y="154.7">P0.17</text>
<text x="45.8" y="152.3">P0.18</text>
<text x="38.7" y="157.1">P0.16</text>
<text x="45.8" y="161.9">P0.14</text>
<text x="45.8" y="159.5">P0.15</text>
<text x="45.8" y="166.7">5V</text>
<text x="45.8" y="164.3">P0.13</text>
<text x="38.7" y="169">GND</text>
</g>
<g font-size="1.7">
<text x="29.8" y="1.8">5</text>
<text x="84.7" y="1.8">4</text>
<text x="139.5" y="1.8">3</text>
<text x="194.4" y="1.8">2</text>
<text x="249.3" y="1.8">1</text>
<text x=".6" y="27.9">D</text>
<text x="277.3" y="27.9">D</text>
<text x=".6" y="76">C</text>
<text x="277.3" y="76">C</text>
<text x=".6" y="124.2">B</text>
<text x="277.3" y="124.2">B</text>
<text x=".6" y="172.3">A</text>
<text x="277.3" y="172.3">A</text>
<text x="29.8" y="196.6">5</text>
<text x="84.7" y="196.6">4</text>
<text x="139.5" y="196.6">3</text>
<text x="194.4" y="196.6">2</text>
<text x="249.3" y="196.6">1</text>
</g>
</svg>
